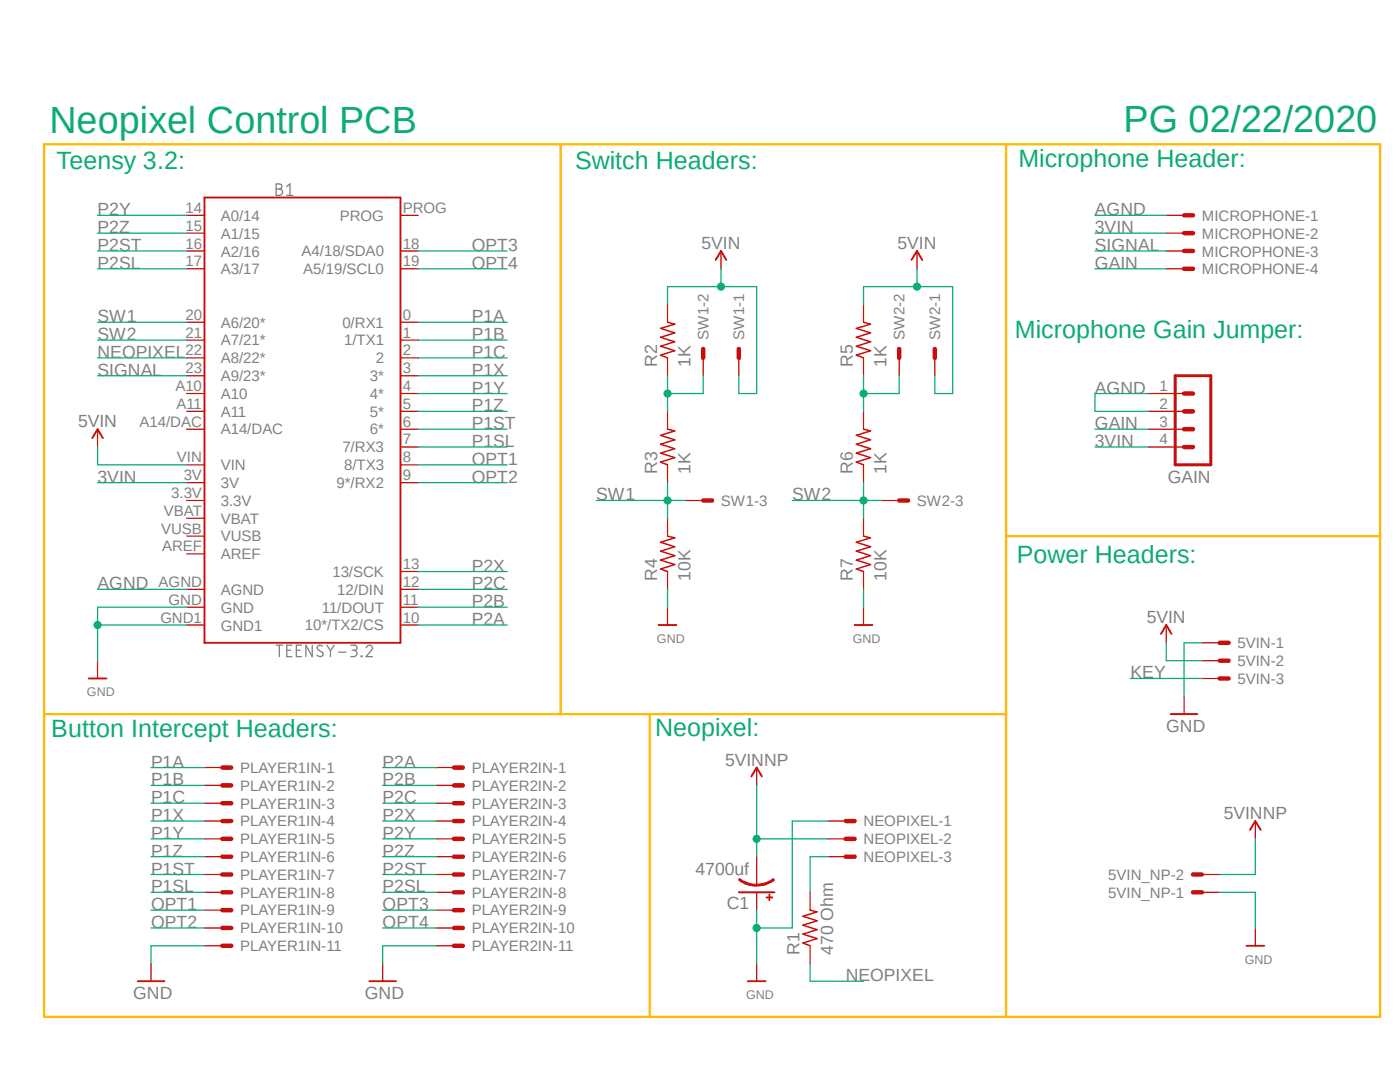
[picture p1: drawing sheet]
<svg xmlns="http://www.w3.org/2000/svg" width="279mm" height="216mm" viewBox="0 0 279 216" stroke-linecap="round" stroke-linejoin="round" font-family="sans-serif">
<path d="M8 18.6l269.2 184.6M277.2 18.6l-269.2 184.6" fill="none" stroke="#fff" stroke-width=".2"/>
<g fill="none" stroke="#808080" stroke-width=".25">
<path d="M55.1 36.7h.7a.51 .51 0 0 1 .5 .5 .51 .51 0 0 1-.5 .5 .64 .64 0 0 1 .6 .7 .64 .64 0 0 1-.6 .6h-.7zM55.1 37.7h.7M57.2 39h1.3M57.2 37.2l.7-.5v2.3M55.1 128.7h1.3M55.8 128.7v2.3M57.2 129.8h.8M58.3 128.7h-1.1v2.3h1.1M59.1 129.8h.8M60.2 128.7h-1.1v2.3h1.1M62.3 128.7v2.3l-1.3-2.3v2.3M64.3 128.9a.56 .56 0 0 0-.8 0 .56 .56 0 0 0 0 .8l.7 .4a.56 .56 0 0 1 .1 .8 .56 .56 0 0 1-.8 0l-.3-.2"/>
<path d="M65.2 128.7l.8 1.1M66 129.8v1.2M66.7 128.7l-.7 1.1M67.6 130.1h1.4M70 128.7h.8a.51 .51 0 0 1 .5 .5 .51 .51 0 0 1-.5 .6h-.5M70.7 129.8a.64 .64 0 0 1 .6 .6 .64 .64 0 0 1-.6 .6h-.7M72.1 130.9l.1 .1zM73.1 129.2a.63 .63 0 0 1 .7-.5 .63 .63 0 0 1 .5 .8l-1.2 1.5h1.2"/>
</g>
<path d="M40.8 39.4h39.1v88.9h-39.1zM147.4 178.1h7.2" fill="none" stroke="#c90d0c" stroke-width=".38"/>
<g fill="none" stroke="#c90d0c" stroke-width=".25">
<path d="M37.3 43h3.5M37.3 46.5h3.5M37.3 50.1h3.5M37.3 53.6h3.5M79.9 43h3.6M79.9 50.1h3.6M79.9 53.6h3.6M37.3 64.3h3.5M37.3 67.9h3.5M37.3 71.4h3.5M37.3 75h3.5M37.3 78.5h3.5"/>
<path d="M79.9 64.3h3.6M79.9 67.9h3.6M79.9 71.4h3.6M79.9 75h3.6M79.9 78.5h3.6M37.3 99.9h3.5M37.3 96.3h3.5M37.3 92.8h3.5M37.3 82.1h3.5M37.3 85.6h3.5M79.9 96.3h3.6M79.9 92.8h3.6"/>
<path d="M79.9 82.1h3.6M79.9 85.6h3.6M79.9 89.2h3.6M37.3 103.4h3.5M37.3 117.6h3.5M37.3 110.5h3.5M37.3 107h3.5M79.9 117.6h3.6M79.9 114h3.6M37.3 124.7h3.5M37.3 121.2h3.5M79.9 124.7h3.6"/>
<path d="M79.9 121.2h3.6M151 174.5v2.1"/>
</g>
<path d="M147.6 175.3a5.7 5.7 0 0 0 3.4 1.1v.4a5.7 5.7 0 0 1-3.6-1.2z" fill-rule="evenodd" fill="#c90d0c"/>
<path d="M147.6 175.3a5.7 5.7 0 0 0 3.4 1.1v.4a5.7 5.7 0 0 1-3.6-1.2z" fill="none" stroke="#c90d0c" stroke-width=".2"/>
<path d="M151 176.4a5.4 5.4 0 0 0 3.3-1.1l.3 .3a5.7 5.7 0 0 1-3.6 1.2z" fill-rule="evenodd" fill="#c90d0c"/>
<path d="M151 176.4a5.4 5.4 0 0 0 3.3-1.1l.3 .3a5.7 5.7 0 0 1-3.6 1.2z" fill="none" stroke="#c90d0c" stroke-width=".2"/>
<path d="M152.9 179h1.3v.2h-1.3z" fill-rule="evenodd" fill="#c90d0c"/>
<path d="M152.9 179h1.3v.2h-1.3z" fill="none" stroke="#c90d0c" stroke-width=".2"/>
<path d="M153.5 178.4h.1v1.3h-.1z" fill-rule="evenodd" fill="#c90d0c"/>
<path d="M153.5 178.4h.1v1.3h-.1z" fill="none" stroke="#c90d0c" stroke-width=".2"/>
<g fill="none" stroke="#c90d0c" stroke-width=".25">
<path d="M143.9 50.1v3.5M183 50.1v3.5M232.7 43h3.6M232.7 46.5h3.6M232.7 50.1h3.6M232.7 53.6h3.6M133.2 60.7v3.6M133.2 71.4v3.6M140.3 71.4v3.6M147.4 71.4v3.6M172.3 60.7v3.6M172.3 71.4v3.6"/>
<path d="M179.5 71.4v3.6M186.6 71.4v3.6M229.2 78.5h7.1M19.5 85.6v3.6M133.2 82.1v3.5M133.2 92.8v3.5M136.8 99.9h3.5M172.3 82.1v3.5M172.3 92.8v3.5M175.9 99.9h3.6M229.2 82.1h7.1M229.2 85.6h7.1"/>
<path d="M229.2 89.2h7.1M133.2 103.4v3.6M133.2 114v3.6M172.3 103.4v3.6M172.3 114v3.6M19.5 131.8v3.6M133.2 121.2v3.5M172.3 121.2v3.5M232.7 124.7v3.6M236.3 138.9v3.6M239.9 128.3h3.5M239.9 131.8h3.5"/>
<path d="M239.9 135.4h3.5M40.8 153.2h3.6M40.8 156.7h3.6M87 153.2h3.6M87 156.7h3.6M151 153.2v3.5M40.8 163.8h3.6M40.8 167.4h3.6M40.8 170.9h3.6M40.8 178.1h3.6M40.8 174.5h3.6M40.8 160.3h3.6"/>
<path d="M87 163.8h3.6M87 167.4h3.6M87 170.9h3.6M87 178.1h3.6M87 174.5h3.6M87 160.3h3.6M151 170.9v3.6M151 178.1v3.5M161.7 178.1v3.5M165.2 163.8h3.6M165.2 167.4h3.6M165.2 170.9h3.6"/>
<path d="M239.9 178.1h3.5M239.9 174.5h3.5M250.5 163.8v3.6M30.1 192.3v3.5M40.8 181.6h3.6M40.8 185.2h3.6M40.8 188.7h3.6M76.4 192.3v3.5M87 181.6h3.6M87 185.2h3.6M87 188.7h3.6M151 192.3v3.5"/>
<path d="M161.7 188.7v3.6M250.5 185.2v3.5"/>
</g>
<path d="M133.2 64.3l1.5 .4-2.9 .8 2.9 .9-2.9 .9 2.9 .9-2.9 .9 2.9 .9-2.9 .9 1.4 .5M172.3 64.3l1.4 .4-2.8 .8 2.8 .9-2.8 .9 2.8 .9-2.8 .9 2.8 .9-2.8 .9 1.4 .5M133.2 85.6l1.5 .4-2.9 .9 2.9 .9-2.9 .8 2.9 .9-2.9 .9 2.9 .9-2.9 .9 1.4 .6M172.3 85.6l1.4 .4-2.8 .9 2.8 .9-2.8 .8 2.8 .9-2.8 .9 2.8 .9-2.8 .9 1.4 .6M133.2 107l1.5 .3-2.9 .9 2.9 .9-2.9 .9 2.9 .9-2.9 .9 2.9 .8-2.9 .9 1.4 .5M172.3 107l1.4 .3-2.8 .9 2.8 .9-2.8 .9 2.8 .9-2.8 .9 2.8 .8-2.8 .9 1.4 .5M161.7 181.6l1.4 .3-2.9 .9 2.9 .9-2.9 .9 2.9 .9-2.9 .9 2.9 .9-2.9 .9 1.5 .5" fill="none" stroke="#c90d0c" stroke-width=".3"/>
<g fill="none" stroke="#c90d0c" stroke-width=".89">
<path d="M236.3 43h1.8M236.3 46.5h1.8M236.3 50.1h1.8M236.3 53.6h1.8M140.3 69.6v1.8M147.4 69.6v1.8M179.5 69.6v1.8M186.6 69.6v1.8M236.3 78.5h1.8M140.3 99.9h1.8M179.5 99.9h1.7M236.3 85.6h1.8"/>
<path d="M236.3 82.1h1.8M236.3 89.2h1.8M243.4 128.3h1.8M243.4 131.8h1.8M243.4 135.4h1.8M44.4 153.2h1.7M44.4 156.7h1.7M90.6 153.2h1.8M90.6 156.7h1.8M44.4 163.8h1.7M44.4 167.4h1.7M44.4 170.9h1.7"/>
<path d="M44.4 178.1h1.7M44.4 174.5h1.7M44.4 160.3h1.7M90.6 163.8h1.8M90.6 167.4h1.8M90.6 170.9h1.8M90.6 178.1h1.8M90.6 174.5h1.8M90.6 160.3h1.8M168.8 163.8h1.8M168.8 167.4h1.8M168.8 170.9h1.8"/>
<path d="M238.1 178.1h1.8M238.1 174.5h1.8M44.4 181.6h1.7M44.4 185.2h1.7M44.4 188.7h1.7M90.6 181.6h1.8M90.6 185.2h1.8M90.6 188.7h1.8"/>
</g>
<g fill="none" stroke="#c90d0c" stroke-width=".38">
<path d="M142.8 51.9l1.1-1.8 1 1.8M181.9 51.9l1.1-1.8 1.1 1.8M18.4 87.4l1.1-1.8 1 1.8M17.7 135.4h3.6M131.4 124.7h3.6M170.6 124.7h3.5M231.7 126.5l1-1.8 1.1 1.8M149.9 154.9l1.1-1.7 1.1 1.7M233.6 142.5h5.4M249.5 165.6l1-1.8 1.1 1.8M27.5 195.8h5.3M73.7 195.8h5.3"/>
<path d="M149.2 195.8h3.6M248.8 188.7h3.5"/>
</g>
<path d="M234.5 75h7.1v17.8h-7.1z" fill="none" stroke="#c90d0c" stroke-width=".59"/>
<path d="M8.8 28.8h266.6v174.1h-266.6zM111.9 28.8v113.7M200.8 28.8v174.1M200.8 107h74.6M8.8 142.5h192M129.7 142.5v60.4" fill="none" stroke="#ffba08" stroke-width=".47"/>
<path d="M158.1 163.8v21.4h-7.1M243.4 178.1h7.1v7.1M151 181.6v10.7" fill="none" stroke="#0dab76" stroke-width=".25"/>
<circle cx="151" cy="185.2" r=".72" fill="#0dab76"/>
<circle cx="151" cy="185.2" r=".72" fill="none" stroke="#0dab76" stroke-width=".2"/>
<path d="M19.5 124.7h17.8M37.3 121.2h-17.8v10.6M158.1 163.8h7.1" fill="none" stroke="#0dab76" stroke-width=".25"/>
<circle cx="19.5" cy="124.7" r=".72" fill="#0dab76"/>
<circle cx="19.5" cy="124.7" r=".72" fill="none" stroke="#0dab76" stroke-width=".2"/>
<path d="M133.2 75v7.1M140.3 75v3.5h-7.1M133.2 117.6v3.6M172.3 117.6v3.6M239.9 128.3h-3.6v10.6M165.2 170.9h-3.5v7.2M40.8 188.7h-10.7v3.6M87 188.7h-10.6v3.6" fill="none" stroke="#0dab76" stroke-width=".25"/>
<circle cx="133.2" cy="78.5" r=".72" fill="#0dab76"/>
<circle cx="133.2" cy="78.5" r=".72" fill="none" stroke="#0dab76" stroke-width=".2"/>
<path d="M143.9 53.6v3.6M151 57.2h-17.8v3.5M19.5 89.2v3.6h17.8" fill="none" stroke="#0dab76" stroke-width=".25"/>
<circle cx="143.9" cy="57.2" r=".72" fill="#0dab76"/>
<circle cx="143.9" cy="57.2" r=".72" fill="none" stroke="#0dab76" stroke-width=".2"/>
<path d="M151 57.2v21.3h-3.6v-3.5M183 53.6v3.6M190.1 57.2h-17.8v3.5" fill="none" stroke="#0dab76" stroke-width=".25"/>
<circle cx="183" cy="57.2" r=".72" fill="#0dab76"/>
<circle cx="183" cy="57.2" r=".72" fill="none" stroke="#0dab76" stroke-width=".2"/>
<g fill="none" stroke="#0dab76" stroke-width=".25">
<path d="M19.5 50.1h17.8M19.5 53.6h17.8M19.5 43h17.8M19.5 46.5h17.8M83.5 50.1h17.7M83.5 53.6h17.7M190.1 57.2v21.3h-3.5v-3.5M19.5 71.4h17.8M83.5 78.5h17.7M83.5 71.4h17.7M83.5 64.3h17.7M83.5 67.9h17.7"/>
<path d="M83.5 75h17.7M83.5 92.8h17.7M83.5 96.3h17.7M83.5 85.6h17.7M83.5 89.2h17.7M83.5 82.1h17.7M133.2 96.3v7.1M133.2 99.9h3.6M83.5 117.6h17.7M83.5 114h17.7M83.5 124.7h17.7M83.5 121.2h17.7"/>
<path d="M232.7 128.3v3.5h7.2M30.1 153.2h10.7M30.1 156.7h10.7M76.4 153.2h10.6M76.4 156.7h10.6M30.1 167.4h10.7M30.1 170.9h10.7M30.1 174.5h10.7M30.1 178.1h10.7M30.1 160.3h10.7M30.1 163.8h10.7M76.4 167.4h10.6"/>
<path d="M76.4 170.9h10.6M76.4 174.5h10.6M76.4 178.1h10.6M76.4 160.3h10.6M76.4 163.8h10.6M30.1 181.6h10.7M30.1 185.2h10.7M76.4 181.6h10.6M76.4 185.2h10.6M161.7 192.3v3.5h10.6"/>
</g>
<circle cx="133.2" cy="99.9" r=".72" fill="#0dab76"/>
<circle cx="133.2" cy="99.9" r=".72" fill="none" stroke="#0dab76" stroke-width=".2"/>
<path d="M19.5 64.3h17.8M172.3 75v7.1M179.5 75v3.5h-7.2M119 99.9h14.2" fill="none" stroke="#0dab76" stroke-width=".25"/>
<circle cx="172.3" cy="78.5" r=".72" fill="#0dab76"/>
<circle cx="172.3" cy="78.5" r=".72" fill="none" stroke="#0dab76" stroke-width=".2"/>
<path d="M172.3 96.3v7.1M172.3 99.9h3.6" fill="none" stroke="#0dab76" stroke-width=".25"/>
<circle cx="172.3" cy="99.9" r=".72" fill="#0dab76"/>
<circle cx="172.3" cy="99.9" r=".72" fill="none" stroke="#0dab76" stroke-width=".2"/>
<path d="M19.5 67.9h17.8M158.1 99.9h14.2M151 156.7v14.2M151 167.4h14.2M250.5 167.4v7.1h-7.1" fill="none" stroke="#0dab76" stroke-width=".25"/>
<circle cx="151" cy="167.4" r=".72" fill="#0dab76"/>
<circle cx="151" cy="167.4" r=".72" fill="none" stroke="#0dab76" stroke-width=".2"/>
<path d="M218.5 43h14.2M218.5 50.1h14.2M218.5 53.6h14.2M218.5 46.5h14.2M19.5 75h17.8M229.2 78.5h-10.7v3.6h10.7M19.5 96.3h17.8M218.5 85.6h10.7M218.5 89.2h10.7M19.5 117.6h17.8M225.6 135.4h14.3" fill="none" stroke="#0dab76" stroke-width=".25"/>
<g font-size="7.5" fill="#0dab76">
<text x="9.9" y="26.6">Neopixel Control PCB</text>
<text x="224.2" y="26.3">PG 02/22/2020</text>
</g>
<g font-size="5" fill="#0dab76">
<text x="11.3" y="33.7">Teensy 3.2:</text>
<text x="114.8" y="33.7">Switch Headers:</text>
<text x="203.2" y="33.4">Microphone Header:</text>
<text x="202.6" y="67.5">Microphone Gain Jumper:</text>
<text x="202.9" y="112.3">Power Headers:</text>
<text x="10.2" y="147.1">Button Intercept Headers:</text>
<text x="130.7" y="146.8">Neopixel:</text>
</g>
<g font-size="3.5" fill="#808080">
<text x="19.5" y="43">P2Y</text>
<text x="19.5" y="46.5">P2Z</text>
<text x="218.5" y="43">AGND</text>
<text x="218.5" y="46.5">3VIN</text>
<text x="19.5" y="50.1">P2ST</text>
<text x="19.5" y="53.6">P2SL</text>
<text x="94.1" y="50.1">OPT3</text>
<text x="94.1" y="53.6">OPT4</text>
<text x="140" y="49.7">5VIN</text>
<text x="179.1" y="49.7">5VIN</text>
<text x="218.5" y="50.1">SIGNAL</text>
<text x="218.5" y="53.6">GAIN</text>
<text x="19.5" y="64.3">SW1</text>
<text x="94.1" y="64.3">P1A</text>
<text x="19.5" y="71.4">NEOPIXEL</text>
<text x="19.5" y="67.9">SW2</text>
<text x="94.1" y="67.9">P1B</text>
<text x="94.1" y="71.4">P1C</text>
<text x="19.5" y="75">SIGNAL</text>
<text x="94.1" y="75">P1X</text>
<text x="131.1" y="73.2" transform="rotate(-90 131.1 73.2)">R2</text>
<text x="137.8" y="73.2" transform="rotate(-90 137.8 73.2)">1K</text>
<text x="170.2" y="73.2" transform="rotate(-90 170.2 73.2)">R5</text>
<text x="177" y="73.2" transform="rotate(-90 177 73.2)">1K</text>
<text x="94.1" y="78.5">P1Y</text>
<text x="94.1" y="82.1">P1Z</text>
<text x="218.5" y="78.5">AGND</text>
<text x="15.6" y="85.3">5VIN</text>
<text x="94.1" y="85.6">P1ST</text>
<text x="94.1" y="89.2">P1SL</text>
<text x="218.5" y="85.6">GAIN</text>
<text x="218.5" y="89.2">3VIN</text>
<text x="94.1" y="92.8">OPT1</text>
<text x="131.1" y="94.5" transform="rotate(-90 131.1 94.5)">R3</text>
<text x="137.8" y="94.5" transform="rotate(-90 137.8 94.5)">1K</text>
<text x="170.2" y="94.5" transform="rotate(-90 170.2 94.5)">R6</text>
<text x="177" y="94.5" transform="rotate(-90 177 94.5)">1K</text>
<text x="19.5" y="96.3">3VIN</text>
<text x="94.1" y="96.3">OPT2</text>
<text x="119" y="99.9">SW1</text>
<text x="158.1" y="99.9">SW2</text>
<text x="233" y="96.3">GAIN</text>
<text x="19.5" y="117.6">AGND</text>
<text x="94.1" y="117.6">P2C</text>
<text x="94.1" y="114.1">P2X</text>
<text x="131.1" y="115.9" transform="rotate(-90 131.1 115.9)">R4</text>
<text x="137.8" y="115.9" transform="rotate(-90 137.8 115.9)">10K</text>
<text x="170.2" y="115.9" transform="rotate(-90 170.2 115.9)">R7</text>
<text x="177" y="115.9" transform="rotate(-90 177 115.9)">10K</text>
<text x="94.1" y="124.7">P2A</text>
<text x="94.1" y="121.2">P2B</text>
<text x="228.9" y="124.4">5VIN</text>
<text x="225.6" y="135.4">KEY</text>
<text x="232.7" y="146">GND</text>
<text x="30.1" y="153.2">P1A</text>
<text x="76.4" y="153.2">P2A</text>
<text x="144.7" y="152.8">5VINNP</text>
<text x="30.1" y="156.7">P1B</text>
<text x="30.1" y="160.3">P1C</text>
<text x="76.4" y="156.7">P2B</text>
<text x="76.4" y="160.3">P2C</text>
<text x="30.1" y="163.8">P1X</text>
<text x="30.1" y="167.4">P1Y</text>
<text x="76.4" y="167.4">P2Y</text>
<text x="76.4" y="163.8">P2X</text>
<text x="244.2" y="163.5">5VINNP</text>
<text x="30.1" y="170.9">P1Z</text>
<text x="76.4" y="170.9">P2Z</text>
<text x="30.1" y="174.5">P1ST</text>
<text x="30.1" y="178.1">P1SL</text>
<text x="76.4" y="174.5">P2ST</text>
<text x="76.4" y="178.1">P2SL</text>
<text x="138.8" y="174.7">4700uf</text>
<text x="30.1" y="181.6">OPT1</text>
<text x="30.1" y="185.2">OPT2</text>
<text x="76.4" y="181.6">OPT3</text>
<text x="76.4" y="185.2">OPT4</text>
<text x="145.1" y="181.4">C1</text>
<text x="159.6" y="190.5" transform="rotate(-90 159.6 190.5)">R1</text>
<text x="166.3" y="190.5" transform="rotate(-90 166.3 190.5)">470 Ohm</text>
<text x="168.8" y="195.8">NEOPIXEL</text>
<text x="26.6" y="199.3">GND</text>
<text x="72.8" y="199.3">GND</text>
</g>
<g font-size="3" fill="#808080">
<text x="37" y="42.5">14</text>
<text x="37" y="46.1">15</text>
<text x="44.1" y="44.1">A0/14</text>
<text x="44.1" y="47.6">A1/15</text>
<text x="67.8" y="44">PROG</text>
<text x="80.4" y="42.5">PROG</text>
<text x="239.9" y="44.1">MICROPHONE-1</text>
<text x="239.9" y="47.6">MICROPHONE-2</text>
<text x="37" y="49.6">16</text>
<text x="37" y="53.2">17</text>
<text x="44.1" y="51.2">A2/16</text>
<text x="60.2" y="51.1">A4/18/SDA0</text>
<text x="80.4" y="49.6">18</text>
<text x="80.4" y="53.2">19</text>
<text x="239.9" y="51.2">MICROPHONE-3</text>
<text x="44.1" y="54.7">A3/17</text>
<text x="60.5" y="54.7">A5/19/SCL0</text>
<text x="239.9" y="54.7">MICROPHONE-4</text>
<text x="37" y="63.8">20</text>
<text x="44.1" y="65.4">A6/20*</text>
<text x="68.3" y="65.4">0/RX1</text>
<text x="80.4" y="63.8">0</text>
<text x="37" y="67.4">21</text>
<text x="37" y="70.9">22</text>
<text x="44.1" y="68.9">A7/21*</text>
<text x="68.7" y="68.9">1/TX1</text>
<text x="80.4" y="70.9">2</text>
<text x="80.4" y="67.4">1</text>
<text x="141.4" y="67.9" transform="rotate(-90 141.4 67.9)">SW1-2</text>
<text x="148.5" y="67.9" transform="rotate(-90 148.5 67.9)">SW1-1</text>
<text x="180.5" y="67.9" transform="rotate(-90 180.5 67.9)">SW2-2</text>
<text x="187.6" y="67.9" transform="rotate(-90 187.6 67.9)">SW2-1</text>
<text x="37" y="74.5">23</text>
<text x="44.1" y="72.5">A8/22*</text>
<text x="44.1" y="76">A9/23*</text>
<text x="73.8" y="76">3*</text>
<text x="75" y="72.5">2</text>
<text x="80.4" y="74.5">3</text>
<text x="35" y="78">A10</text>
<text x="35.2" y="81.6">A11</text>
<text x="44.1" y="79.6">A10</text>
<text x="44.1" y="83.1">A11</text>
<text x="73.8" y="83.1">5*</text>
<text x="73.8" y="79.6">4*</text>
<text x="80.4" y="81.6">5</text>
<text x="80.4" y="78">4</text>
<text x="231.4" y="78">1</text>
<text x="231.4" y="81.6">2</text>
<text x="27.9" y="85.1">A14/DAC</text>
<text x="44.1" y="86.7">A14/DAC</text>
<text x="73.8" y="86.7">6*</text>
<text x="80.4" y="88.7">7</text>
<text x="80.4" y="85.1">6</text>
<text x="231.4" y="85.1">3</text>
<text x="231.4" y="88.7">4</text>
<text x="35.3" y="92.2">VIN</text>
<text x="36.7" y="95.8">3V</text>
<text x="44.1" y="93.8">VIN</text>
<text x="68.3" y="90.3">7/RX3</text>
<text x="68.7" y="93.8">8/TX3</text>
<text x="80.4" y="92.2">8</text>
<text x="80.4" y="95.8">9</text>
<text x="34.2" y="99.4">3.3V</text>
<text x="44.1" y="100.9">3.3V</text>
<text x="44.1" y="97.4">3V</text>
<text x="67.1" y="97.4">9*/RX2</text>
<text x="143.9" y="100.9">SW1-3</text>
<text x="183" y="100.9">SW2-3</text>
<text x="32.2" y="106.5">VUSB</text>
<text x="32.7" y="102.9">VBAT</text>
<text x="44.1" y="104.5">VBAT</text>
<text x="32.3" y="110">AREF</text>
<text x="44.1" y="111.6">AREF</text>
<text x="44.1" y="108">VUSB</text>
<text x="80.4" y="113.6">13</text>
<text x="31.7" y="117.1">AGND</text>
<text x="44.1" y="118.7">AGND</text>
<text x="66.3" y="115.1">13/SCK</text>
<text x="67.3" y="118.7">12/DIN</text>
<text x="80.4" y="117.1">12</text>
<text x="32" y="124.2">GND1</text>
<text x="33.7" y="120.7">GND</text>
<text x="44.1" y="125.8">GND1</text>
<text x="44.1" y="122.3">GND</text>
<text x="60.8" y="125.8">10*/TX2/CS</text>
<text x="64.2" y="122.2">11/DOUT</text>
<text x="80.4" y="124.2">10</text>
<text x="80.4" y="120.7">11</text>
<text x="247" y="129.4">5VIN-1</text>
<text x="247" y="132.9">5VIN-2</text>
<text x="247" y="136.4">5VIN-3</text>
<text x="47.9" y="154.2">PLAYER1IN-1</text>
<text x="94.1" y="154.2">PLAYER2IN-1</text>
<text x="47.9" y="157.8">PLAYER1IN-2</text>
<text x="47.9" y="161.3">PLAYER1IN-3</text>
<text x="94.1" y="157.8">PLAYER2IN-2</text>
<text x="94.1" y="161.3">PLAYER2IN-3</text>
<text x="47.9" y="164.9">PLAYER1IN-4</text>
<text x="94.1" y="164.9">PLAYER2IN-4</text>
<text x="172.3" y="164.9">NEOPIXEL-1</text>
<text x="47.9" y="168.4">PLAYER1IN-5</text>
<text x="47.9" y="172">PLAYER1IN-6</text>
<text x="94.1" y="168.4">PLAYER2IN-5</text>
<text x="94.1" y="172">PLAYER2IN-6</text>
<text x="172.3" y="168.4">NEOPIXEL-2</text>
<text x="172.3" y="172">NEOPIXEL-3</text>
<text x="47.9" y="175.6">PLAYER1IN-7</text>
<text x="47.9" y="179.1">PLAYER1IN-8</text>
<text x="94.1" y="175.6">PLAYER2IN-7</text>
<text x="94.1" y="179.1">PLAYER2IN-8</text>
<text x="221.2" y="179.1">5VIN_NP-1</text>
<text x="221.2" y="175.6">5VIN_NP-2</text>
<text x="47.9" y="182.7">PLAYER1IN-9</text>
<text x="94.1" y="182.7">PLAYER2IN-9</text>
<text x="47.9" y="186.2">PLAYER1IN-10</text>
<text x="47.9" y="189.8">PLAYER1IN-11</text>
<text x="94.1" y="186.2">PLAYER2IN-10</text>
<text x="94.1" y="189.8">PLAYER2IN-11</text>
</g>
<g font-size="2.5" fill="#808080">
<text x="131.1" y="128.3">GND</text>
<text x="170.2" y="128.3">GND</text>
<text x="17.4" y="138.9">GND</text>
<text x="248.4" y="192.3">GND</text>
<text x="148.9" y="199.4">GND</text>
</g>
</svg>
